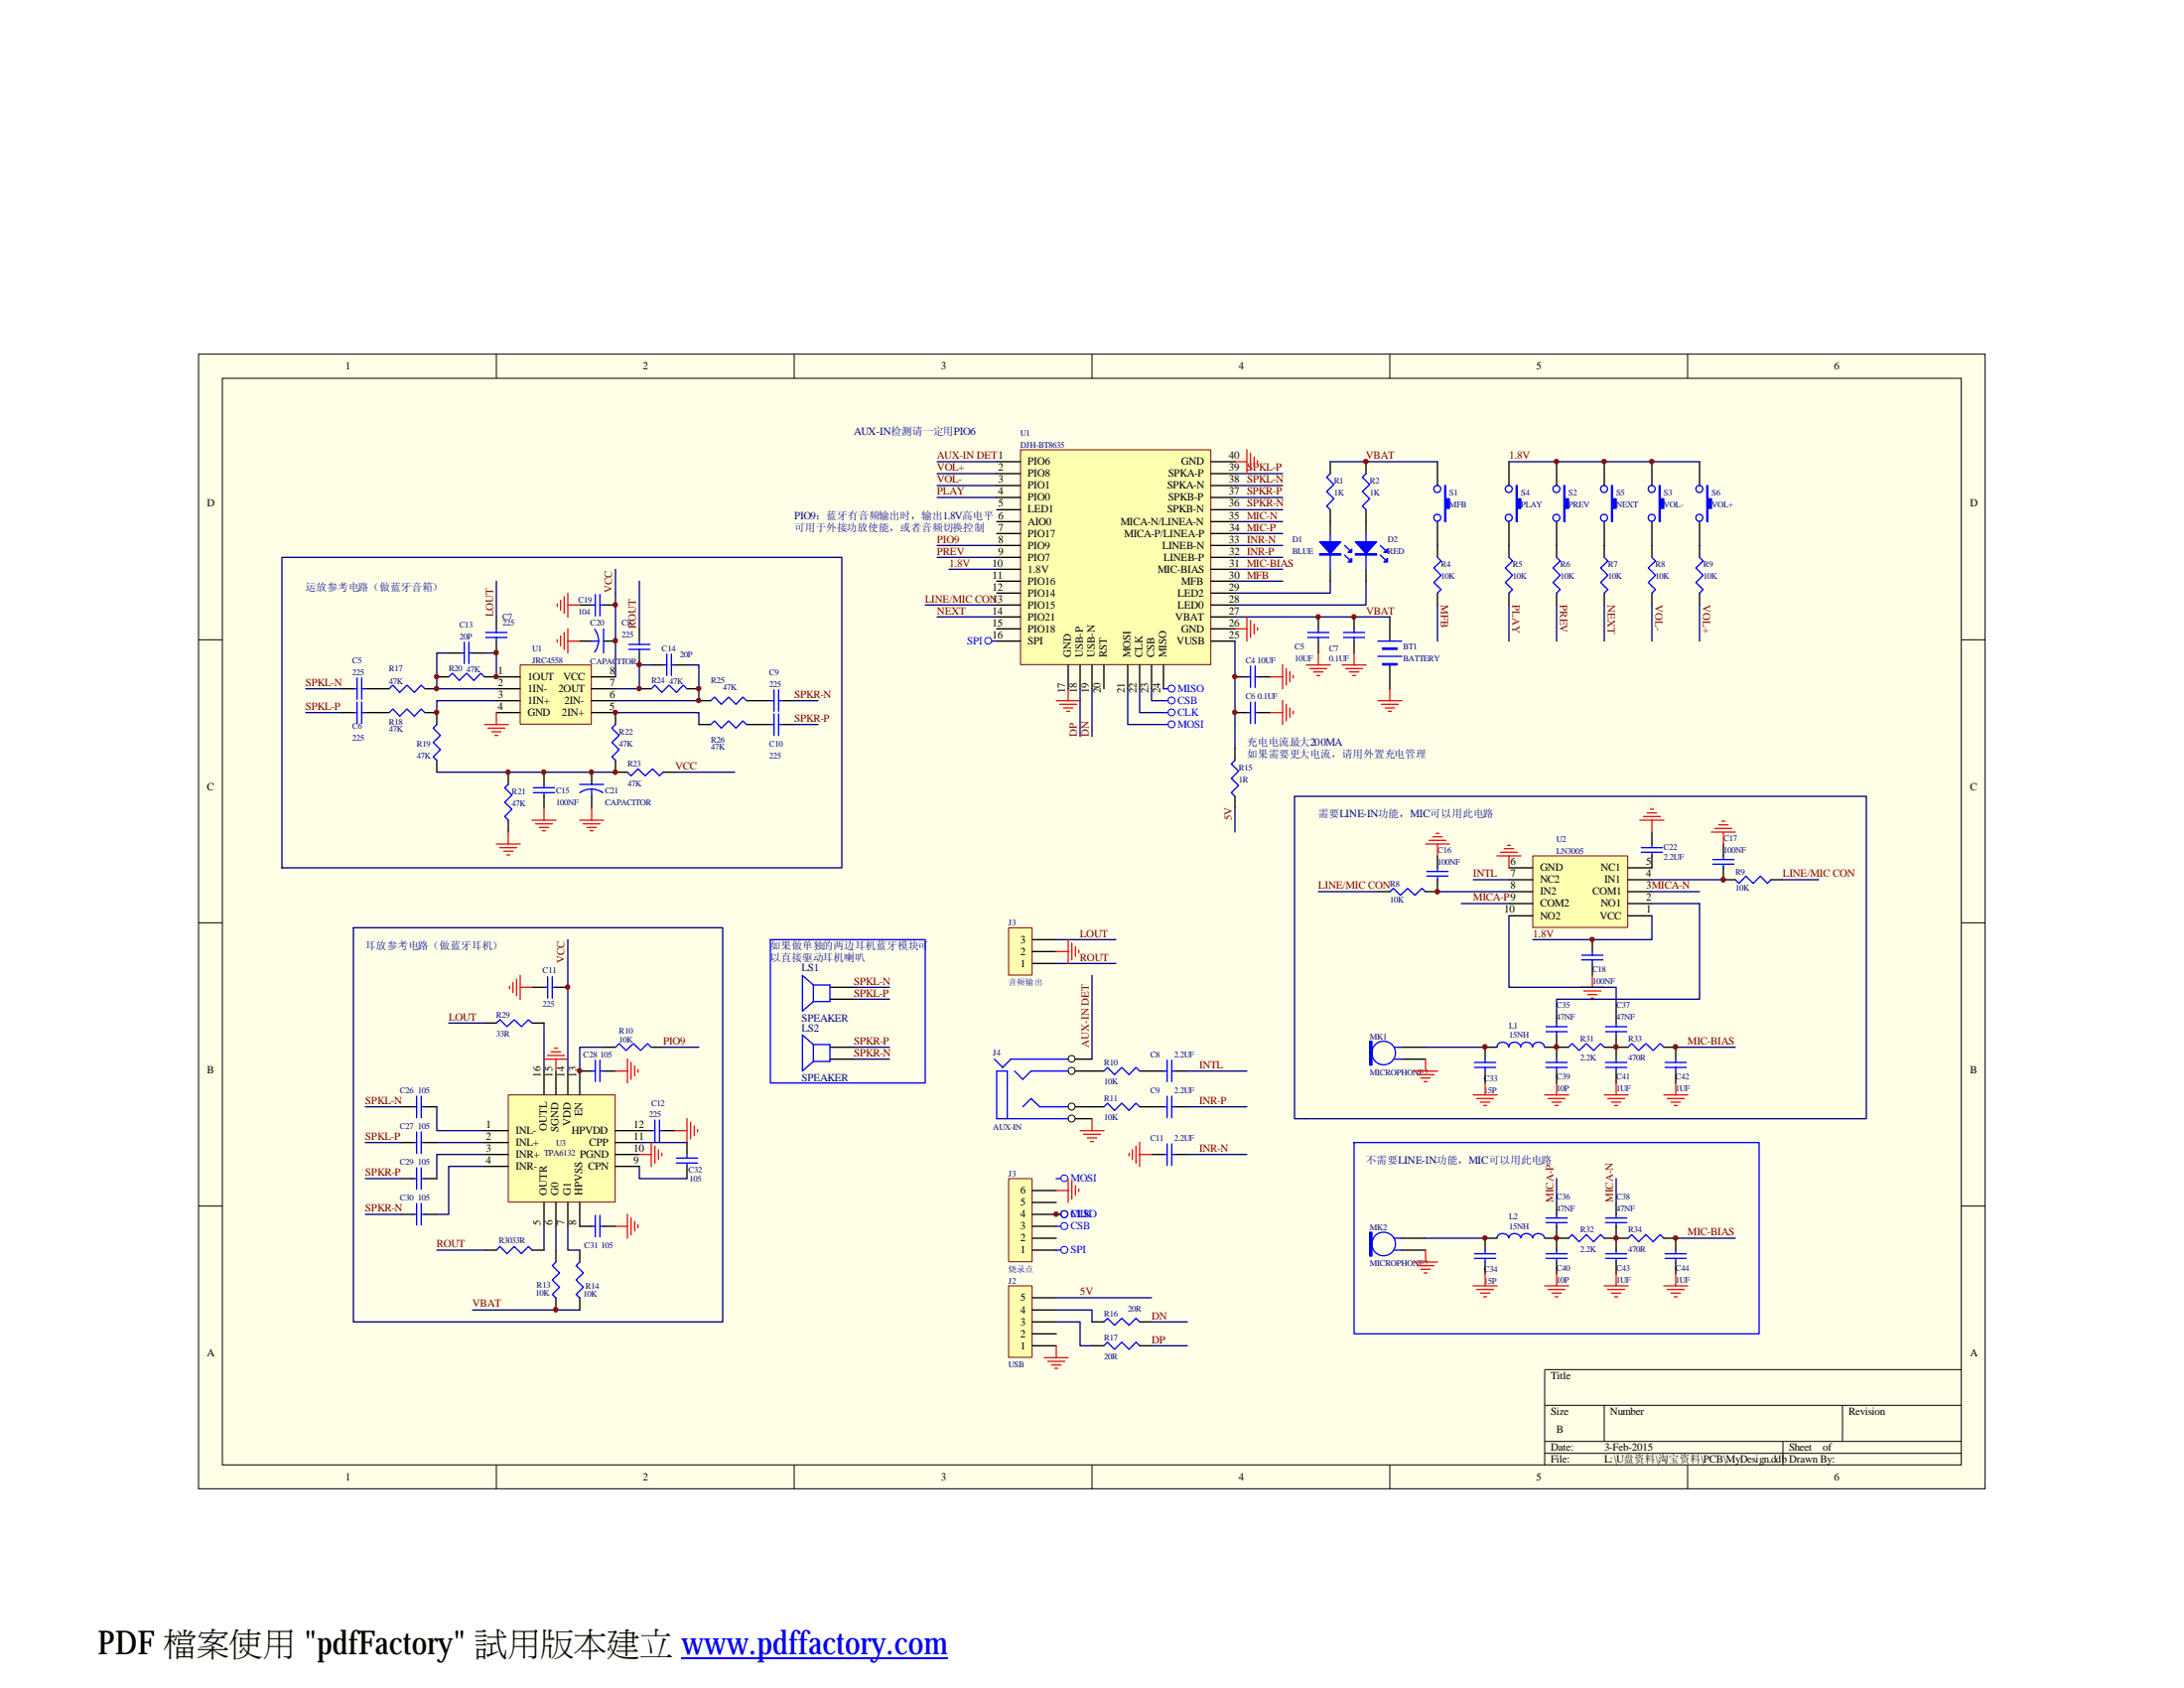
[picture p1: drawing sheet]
<svg xmlns="http://www.w3.org/2000/svg" width="279mm" height="216mm" viewBox="0 0 279 216" stroke-linecap="round" stroke-linejoin="round" font-family="sans-serif">
<path d="M25.4 45.3h228.6v145.1h-228.6z" fill="#ffffe8"/>
<g fill="none" stroke="#000" stroke-width=".13">
<path d="M25.4 45.3h228.6v145.1h-228.6zM28.4 48.4h222.5v139h-222.5zM63.5 45.3v3.1M101.6 45.3v3.1M139.7 45.3v3.1M177.8 45.3v3.1M215.9 45.3v3.1M25.4 81.8h3M251 81.8h3M25.4 118h3M251 118h3M25.4 154.3h3"/>
<path d="M251 154.3h3M197.6 179.7h53.4M205.2 179.7v4.7M235.7 179.7v4.7M251 175.2h-53.4v12.2M63.5 187.4v3.1M101.6 187.4v3.1M139.7 187.4v3.1M177.8 187.4v3.1M197.6 184.4h53.4M197.6 185.9h53.4M215.9 187.4v3.1"/>
<path d="M228.1 184.4v3"/>
</g>
<g fill="none" stroke="#000080" stroke-width=".17">
<path d="M170.2 59.1h4.6M119.9 60.6h7.6M119.9 62.1h7.6M122.9 78.9h4.6M158 66.7h6.1M158 68.2h6.1M158 60.6h6.1M158 62.1h6.1M158 72.8h6.1M158 74.3h6.1M158 78.9h19.8M170.2 74.3v1.6h-12.2"/>
<path d="M174.8 74.3v3.1h-16.8M211.3 77.4v4.6M217.4 77.4v4.6M144.3 88.1v4.6h4.5M145.8 88.1v3h3M147.3 88.1v1.5h1.5M158 82v13.7"/>
</g>
<g fill="none" stroke="#f00" stroke-width=".17">
<path d="M158 59.1h1.5M159.5 57.5v3.1M160 58v2.1M160.4 58.5v1.2M160.9 58.9v.3M159.5 78.9v3.1M160 79.4v2.1M160.4 79.8v1.3M135.1 89.6h3.1M135.6 90.1h2.1M136.1 90.6h1.1M136.5 91h.3"/>
<path d="M136.7 88.1v1.5M158 80.4h1.5M160.9 80.3v.3M162.6 86.6h1.5M162.6 91.1h1.5M164.1 85v3.1M164.1 89.6v3.1M164.5 85.5v2.1M164.5 90.1v2.1M165 85.9v1.3M165 90.6v1.1M165.4 86.4v.3"/>
<path d="M165.4 91v.3M167.1 85h3.1M167.6 85.5h2.1M168.1 85.9h1.1M168.5 86.4h.3M168.7 83.5v1.5M171.7 85h3.1M172.2 85.5h2.1M172.6 85.9h1.2M173.1 86.4h.3M173.2 83.5v1.5"/>
</g>
<g fill="none" stroke="#000" stroke-width=".17">
<path d="M170.2 59.1v1.5M174.8 59.1v1.5M211.3 59.1v3M217.4 59.1v3M168.7 78.9v1.5M170.2 65.2v3M170.2 72.8v1.5M173.2 78.9v1.5M174.8 65.2v3M174.8 72.8v1.5M211.3 66.7v4.6M211.3 75.9v1.5"/>
<path d="M217.4 66.7v4.6M217.4 75.9v1.5M158 86.6h1.5M158 91.1h1.5M161 86.6h1.6M161 91.1h1.6M168.7 82v1.5M173.2 82v1.5"/>
</g>
<g fill="none" stroke="#00f" stroke-width=".17">
<path d="M170.2 60.6l-.5 .4 .9 1-.9 .9 .9 .9-.9 .9 .5 .5M170.2 68.2v4.6M172 71l.6 .6M172 69.8l.6 .6M174.8 60.6l-.5 .4 .9 1-.9 .9 .9 .9-.9 .9 .5 .5M174.8 68.2v4.6M176.6 71l.6 .6M176.6 69.8l.6 .6M211.3 71.3l.5 .5-.9 .8 .9 1-.9 .9 .9 .9-.5 .5M217.4 71.3l.5 .5-.9 .8 .9 1-.9 .9 .9 .9-.5 .5M126.9 82h.6M148.8 88.1h.6"/>
<path d="M148.8 89.6h.6M148.8 91.1h.6M148.8 92.7h.6M159.5 91.1h.5M159.5 86.6h.5M160 85.2v2.7M160 89.8v2.7M160.6 91.1h.4M160.6 86.6h.4M160.6 85.2v2.7M160.6 89.8v2.7M167.3 81.5h2.7"/>
<path d="M167.3 80.9h2.7M168.7 80.4v.5M168.7 81.5v.5M171.9 81.5h2.7M171.9 80.9h2.7M173.2 80.4v.5M173.2 81.5v.5"/>
<circle cx="211.3" cy="62.5" r=".45"/>
<circle cx="211.3" cy="66.2" r=".45"/>
<circle cx="217.4" cy="62.5" r=".45"/>
<circle cx="217.4" cy="66.2" r=".45"/>
</g>
<g fill="#00f" stroke="#00f" stroke-width=".17">
<path d="M168.8 69.3h2.7l-1.3 1.5z" fill-rule="evenodd"/>
<path d="M168.8 70.8h2.7v.2h-2.7z" fill-rule="evenodd"/>
<path d="M172.9 71.4v.5h-.4z" fill-rule="evenodd"/>
<path d="M172.5 70.7l.4-.5v.5z" fill-rule="evenodd"/>
<path d="M173.4 69.3h2.7l-1.3 1.5z" fill-rule="evenodd"/>
<path d="M173.4 70.8h2.7v.2h-2.7z" fill-rule="evenodd"/>
<path d="M177.5 71.4v.5h-.5z" fill-rule="evenodd"/>
<path d="M177 70.7l.5-.5v.5z" fill-rule="evenodd"/>
<path d="M218.4 62.1h.1v1.7h.4v1.2h-.4v1.7h-.1z" fill-rule="evenodd"/>
<path d="M212.3 62.1h.1v1.7h.5v1.2h-.5v1.7h-.1z" fill-rule="evenodd"/>
</g>
<g fill="none" stroke="#00f" stroke-width=".13">
<circle cx="126.4" cy="82" r=".44"/>
<circle cx="149.9" cy="88.1" r=".45"/>
<circle cx="149.9" cy="92.6" r=".45"/>
<circle cx="149.9" cy="89.6" r=".45"/>
<circle cx="149.9" cy="91.1" r=".45"/>
</g>
<path d="M129.1 164.5h2.9v9.1h-2.9z" fill="#ffffb0"/>
<path d="M129 164.5h3v9.1h-3z" fill="none" stroke="#800000" stroke-width=".13"/>
<g fill="none" stroke="#000" stroke-width=".17">
<path d="M183.9 59.1v3M193 59.1v3M199.1 59.1v3M205.2 59.1v3M177.8 78.9v3.1M183.9 66.7v4.6M183.9 75.9v1.5M193 66.7v4.6M193 75.9v1.5M199.1 66.7v4.6M199.1 75.9v1.5M205.2 66.7v4.6"/>
<path d="M205.2 75.9v1.5M158 95.7v1.5M177.8 85v3.1M158 101.9v1.5M132.1 172.1h3M132.1 170.6h3M132.1 169.1h3M132.1 167.6h3M132.1 166h3M139.7 172.1h1.5M139.7 169.1h1.5M145.8 172.1h1.5"/>
<path d="M145.8 169.1h1.5"/>
</g>
<path d="M176.3 89.6h3M176.7 90.1h2.2M177.2 90.6h1.2M177.6 91h.4M177.8 88.1v1.5M133.6 173.7h3.1M134.1 174.1h2.1M134.5 174.6h1.2M135 175h.3M135.1 172.1v1.6" fill="none" stroke="#f00" stroke-width=".17"/>
<g fill="none" stroke="#000080" stroke-width=".17">
<path d="M174.8 59.1h9.1M193 59.1h24.4M119.9 63.6h7.6M119.9 78.9h3M121.4 72.8h6.1M183.9 77.4v4.6M193 77.4v4.6M199.1 77.4v4.6M205.2 77.4v4.6M138.2 88.1v6.1M139.7 88.1v6.1M158 103.4v3"/>
<path d="M135.1 167.6h4.6v1.5M135.1 169.1h3.1v3h1.5M135.1 166h12.2M147.3 169.1h4.6M147.3 172.1h4.6"/>
</g>
<g fill="none" stroke="#00f" stroke-width=".17">
<path d="M183.9 71.3l.5 .5-1 .8 1 1-1 .9 1 .9-.5 .5M193 71.3l.5 .5-.9 .8 .9 1-.9 .9 .9 .9-.5 .5M199.1 71.3l.5 .5-.9 .8 .9 1-.9 .9 .9 .9-.5 .5M205.2 71.3l.5 .5-.9 .8 .9 1-.9 .9 .9 .9-.5 .5M158 97.2l-.5 .5 1 .9-1 1 1 .9-1 .9 .5 .5M176.3 83.9h3M176.3 82h3M135.1 150.7h.6M135.1 155.3h.6M135.1 156.8h.6M141.2 169.1l.5-.5 .9 .9 .9-.9 .9 .9 .9-.9 .5 .5M141.2 172.1l.5-.4 .9 .9 .9-.9 .9 .9 .9-.9 .5 .4"/>
<circle cx="183.9" cy="62.5" r=".45"/>
<circle cx="183.9" cy="66.2" r=".45"/>
<circle cx="193" cy="62.5" r=".45"/>
<circle cx="193" cy="66.2" r=".45"/>
<circle cx="199.1" cy="62.5" r=".45"/>
<circle cx="199.1" cy="66.2" r=".45"/>
<circle cx="205.2" cy="66.2" r=".45"/>
<circle cx="205.2" cy="62.5" r=".45"/>
</g>
<g fill="#00f" stroke="#00f" stroke-width=".17">
<path d="M206.2 62.1h.1v1.7h.5v1.2h-.5v1.7h-.1z" fill-rule="evenodd"/>
<path d="M200.1 62.1h.1v1.7h.5v1.2h-.5v1.7h-.1z" fill-rule="evenodd"/>
<path d="M194 62.1h.1v1.7h.5v1.2h-.5v1.7h-.1z" fill-rule="evenodd"/>
<path d="M184.8 62.1h.2v1.7h.4v1.2h-.4v1.7h-.2z" fill-rule="evenodd"/>
<path d="M176.9 82.9h1.8v.2h-1.8z" fill-rule="evenodd"/>
<path d="M176.9 84.9h1.8v.1h-1.8z" fill-rule="evenodd"/>
</g>
<g fill="none" stroke="#00f" stroke-width=".13">
<circle cx="136.2" cy="156.8" r=".45"/>
<circle cx="136.2" cy="155.3" r=".45"/>
<circle cx="136.2" cy="150.7" r=".44"/>
</g>
<path d="M129.1 150.8h2.9v10.6h-2.9z" fill="#ffffb0"/>
<path d="M129 150.7h3v10.7h-3z" fill="none" stroke="#800000" stroke-width=".13"/>
<path d="M132.1 159.9h3M132.1 158.4h3M132.1 156.8h3M132.1 155.3h3M132.1 153.8h3M132.1 152.3h3" fill="none" stroke="#000" stroke-width=".17"/>
<path d="M135.1 152.3h1.6M136.7 150.7v3.1M137.1 151.2v2.1M137.6 151.6v1.3M138 152.1v.3" fill="none" stroke="#f00" stroke-width=".17"/>
<circle cx="136.2" cy="159.9" r=".45" fill="none" stroke="#00f" stroke-width=".13"/>
<path d="M135.1 159.9h.6" fill="none" stroke="#00f" stroke-width=".17"/>
<path d="M119.9 69.8h7.6" fill="none" stroke="#000080" stroke-width=".17"/>
<path d="M130.6 57.6h24.3v27.4h-24.3z" fill="#ffffb0"/>
<path d="M130.6 57.5h24.3v27.5h-24.3z" fill="none" stroke="#800000" stroke-width=".13"/>
<g fill="none" stroke="#000" stroke-width=".17">
<path d="M127.5 59.1h3.1M154.9 59.1h3.1M127.5 60.6h3.1M127.5 62.1h3.1M127.5 63.6h3.1M127.5 65.2h3.1M127.5 66.7h3.1M127.5 68.2h3.1M127.5 69.8h3.1M127.5 71.3h3.1M127.5 72.8h3.1M127.5 74.3h3.1"/>
<path d="M127.5 75.9h3.1M127.5 77.4h3.1M127.5 78.9h3.1M154.9 60.6h3.1M154.9 62.1h3.1M154.9 63.6h3.1M154.9 65.2h3.1M154.9 66.7h3.1M154.9 68.2h3.1M154.9 69.8h3.1M154.9 71.3h3.1M154.9 72.8h3.1"/>
<path d="M154.9 74.3h3.1M154.9 75.9h3.1M154.9 77.4h3.1M154.9 78.9h3.1M127.5 80.4h3.1M127.5 82h3.1M136.7 85v3.1M138.2 85v3.1M139.7 85v3.1M141.2 85v3.1M144.3 85v3.1M145.8 85v3.1"/>
<path d="M147.3 85v3.1M148.8 85v3.1M154.9 80.4h3.1M154.9 82h3.1M137.6 137h3.6M137.6 135.5h2.1M145.8 137h3M150.4 137h1.5M137.6 141.6h3.6M137.6 143.1h2.1M145.8 141.6h3M147.3 147.7h1.5"/>
<path d="M150.4 141.6h1.5M150.4 147.7h1.5"/>
</g>
<path d="M119.9 59.1h7.6M118.4 77.4h9.1M119.9 71.3h7.6M158 69.8h6.1M158 71.3h6.1M158 63.6h6.1M158 65.2h6.1M139.7 124.8v10.7M151.9 137h7.6M151.9 141.6h7.6M151.9 147.7h7.6" fill="none" stroke="#000080" stroke-width=".17"/>
<g fill="none" stroke="#000" stroke-width=".13">
<circle cx="137.1" cy="137" r=".45"/>
<circle cx="137.1" cy="135.4" r=".44"/>
<circle cx="137.1" cy="143.1" r=".45"/>
<circle cx="137.1" cy="141.5" r=".45"/>
</g>
<g fill="none" stroke="#00f" stroke-width=".17">
<path d="M127.2 135.5l1.1 1 1-1h7.4M129.8 137l1.1 1 1-1h4.8M141.2 137l.5-.5 .9 1 .9-1 .9 1 .9-1 .5 .5M148.8 137h.5M149.3 135.6v2.7M149.9 137h.5M149.9 135.6v2.7M128.9 143.1v-6.1h-1.4v6.1h9.2M130.9 141.6l1-1.1 1.1 1.1h3.7M141.2 141.6l.5-.5 .9 .9 .9-.9 .9 .9 .9-.9 .5 .5M148.8 141.6h.5M148.8 147.7h.5"/>
<path d="M149.3 140.2v2.8M149.3 146.3v2.8M149.9 141.6h.5M149.9 140.2v2.8M149.9 146.3v2.8M149.9 147.7h.5"/>
</g>
<path d="M138.2 144.6h3M138.6 145.1h2.2M139.1 145.5h1.2M139.5 146h.4M139.7 143.1v1.5M144.4 147.5v.3M144.9 147.1v1.2M145.3 146.6v2.2M145.8 146.1v3.1M145.8 147.7h1.5" fill="none" stroke="#f00" stroke-width=".17"/>
<path d="M129.1 118.7h2.9v6h-2.9z" fill="#ffffb0"/>
<path d="M129 118.7h3v6h-3z" fill="none" stroke="#800000" stroke-width=".13"/>
<path d="M132.1 123.2h3M132.1 121.7h3M132.1 120.2h3M179.3 135.5h3.1M179.3 133.9h3.1" fill="none" stroke="#000" stroke-width=".17"/>
<path d="M135.1 120.2h7.6M135.1 123.2h7.6" fill="none" stroke="#000080" stroke-width=".17"/>
<path d="M135.1 121.7h1.6M136.7 120.2v3M137.1 120.6v2.2M137.6 121.1v1.2M138 121.5v.3M180.8 137h3.1M181.3 137.5h2.1M181.8 137.9h1.2M182.2 138.3h.3M182.4 135.5v1.5" fill="none" stroke="#f00" stroke-width=".17"/>
<g fill="none" stroke="#00f" stroke-width=".17">
<path d="M178.4 133.9h.9M178.4 135.5h.9"/>
<circle cx="177" cy="134.7" r="1.51"/>
</g>
<path d="M175.2 133.2h.3v3h-.3z" fill-rule="evenodd" fill="#00f" stroke="#00f" stroke-width=".17"/>
<path d="M196.1 109.5h12.1v9.1h-12.1z" fill="#ffffb0"/>
<path d="M196.1 109.5h12.1v9.1h-12.1z" fill="none" stroke="#800000" stroke-width=".13"/>
<g fill="none" stroke="#000" stroke-width=".17">
<path d="M176.3 114h1.5M183.9 112.5v1.5h-1.5M183.9 109.5v1.5M193 117.1h3.1M193 115.6h3.1M193 114h3.1M193 112.5h3.1M193 111h3.1M208.3 117.1h3M208.3 115.6h3M208.3 114h3M208.3 112.5h3"/>
<path d="M211.3 109.5v1.5h-3M211.3 106.4v1.5M220.5 111v1.5h1.5M220.5 107.9v1.6M226.6 112.5h1.5M190 137v1.5M191.5 133.9h-1.5v1.6M197.6 133.9h3.1M199.1 129.3v1.6M199.1 132.4v3.1M199.1 137v1.5M203.7 120.2v1.5"/>
<path d="M203.7 123.2v1.6M205.2 133.9h3.1M206.8 129.3v1.6M206.8 132.4v3.1M206.8 137v1.5M212.9 133.9h1.5v1.6M214.4 137v1.5M179.3 159.9h3.1M179.3 158.4h3.1M191.5 158.4h-1.5v1.5M197.6 158.4h3.1M199.1 153.8v1.5"/>
<path d="M199.1 156.8v3.1M205.2 158.4h3.1M206.8 153.8v1.5M206.8 156.8v3.1M212.9 158.4h1.5v1.5M190 161.4v1.5M199.1 161.4v1.5M206.8 161.4v1.5M214.4 161.4v1.5"/>
</g>
<g fill="none" stroke="#000080" stroke-width=".17">
<path d="M165.6 101.9h73.2v41.2h-73.2zM168.7 114h7.6M183.9 114h9.1M186.9 115.6h6.1M188.5 112.5h4.5M193 117.1v9.2h13.8v3M211.3 117.1v3.1h-15.2M211.3 115.6h6.1v12.2h-18.3v1.5M211.3 114h6.1M211.3 112.5h9.2M228.1 112.5h4.6M182.4 133.9h7.6"/>
<path d="M214.4 133.9h7.6M182.4 158.4h7.6M199.1 150.7v3.1M206.8 150.7v3.1M214.4 158.4h7.6"/>
</g>
<g fill="none" stroke="#00f" stroke-width=".17">
<path d="M177.8 114l.5-.4 .9 .9 .9-.9 .9 .9 .9-.9 .5 .4M182.5 111.5h2.8M182.5 112.1h2.8M183.9 111v.5M183.9 112.1v.4M210 109h2.7M210 108.4h2.7M211.3 107.9v.5M211.3 109v.5M219.1 109.9h2.7M219.1 110.5h2.7M220.5 109.5v.4"/>
<path d="M220.5 110.5v.5M222 112.5l.5 .5 .9-.9 .9 .9 .9-.9 .9 .9 .5-.5M188.6 136.5h2.7M188.6 135.9h2.7M190 135.5v.4M190 136.5v.5M191.5 133.9a.76 .76 0 0 1 .8-.6 .76 .76 0 0 1 .7 .6M193 133.9a.76 .76 0 0 1 .8-.6 .76 .76 0 0 1 .7 .6M194.6 133.9a.76 .76 0 0 1 .7-.6 .76 .76 0 0 1 .7 .6M196.1 133.9a.76 .76 0 0 1 .7-.6 .76 .76 0 0 1 .8 .6M197.8 131.3h2.7M197.8 132h2.7"/>
<path d="M197.8 136.5h2.7M197.8 135.9h2.7M199.1 130.9v.4M199.1 132v.4M199.1 135.5v.4M199.1 136.5v.5M200.7 133.9l.4-.4 .9 .9 .9-.9 1 .9 .9-.9 .4 .4M202.4 122.8h2.7M202.4 122.2h2.7M203.7 121.7v.5M203.7 122.8v.4M205.4 131.3h2.7"/>
<path d="M205.4 132h2.7M205.4 136.5h2.7M205.4 135.9h2.7M206.8 130.9v.4M206.8 132v.4M206.8 135.5v.4M206.8 136.5v.5M208.3 133.9l.4-.4 .9 .9 1-.9 .9 .9 .9-.9 .5 .4M213 136.5h2.7M213 135.9h2.7M214.4 135.5v.4M214.4 136.5v.5"/>
<path d="M173.2 146.1h51.8v24.5h-51.8zM178.4 158.4h.9M178.4 159.9h.9M190 159.9v.5M191.5 158.3a.77 .77 0 0 1 .8-.5 .77 .77 0 0 1 .7 .5M193 158.3a.77 .77 0 0 1 .8-.5 .77 .77 0 0 1 .7 .5M194.6 158.3a.77 .77 0 0 1 .7-.5 .77 .77 0 0 1 .7 .5M196.1 158.3a.77 .77 0 0 1 .7-.5 .77 .77 0 0 1 .8 .5M197.8 155.8h2.7M197.8 156.4h2.7M199.1 155.3v.5M199.1 156.4v.4"/>
<path d="M199.1 159.9v.5M200.7 158.4l.4-.5 .9 .9 .9-.9 1 .9 .9-.9 .4 .5M205.4 155.8h2.7M205.4 156.4h2.7M206.8 155.3v.5M206.8 156.4v.4M206.8 159.9v.5M208.3 158.4l.4-.5 .9 .9 1-.9 .9 .9 .9-.9 .5 .5M214.4 159.9v.5M188.6 161h2.7M188.6 160.4h2.7M190 161v.4"/>
<path d="M197.8 161h2.7M197.8 160.4h2.7M199.1 161v.4M205.4 161h2.7M205.4 160.4h2.7M206.8 161v.4M213 161h2.7M213 160.4h2.7M214.4 161v.4"/>
<circle cx="177" cy="159.1" r="1.51"/>
</g>
<g fill="none" stroke="#f00" stroke-width=".17">
<path d="M182.4 107.9h3M182.8 107.5h2.2M183.3 107h1.2M183.7 106.6h.4M183.9 107.9v1.6M191.5 109.5h3.1M192 109h2.1M192.4 108.5h1.2M192.9 108.1h.3M193 109.5v1.5M209.8 104.9h3.1M210.3 104.4h2.1"/>
<path d="M210.7 104h1.2M211.2 103.5h.3M211.3 104.9v1.5M218.9 106.4h3.1M219.4 106h2.1M219.9 105.5h1.2M220.3 105h.3M220.5 106.4v1.5M190 138.5v1.5M199.1 138.5v1.5M202.2 126.3h3M202.6 126.7h2.2"/>
<path d="M203.1 127.2h1.2M203.5 127.7h.4M203.7 124.8v1.5M206.8 138.5v1.5M214.4 138.5v1.5M182.4 159.9v1.5M188.5 140h3M188.9 140.5h2.2M189.4 141h1.2M189.8 141.4h.4M197.6 140h3.1M198.1 140.5h2.1"/>
<path d="M198.5 141h1.2M199 141.4h.3M205.2 140h3.1M205.7 140.5h2.1M206.2 141h1.1M206.6 141.4h.3M212.9 140h3M213.3 140.5h2.1M213.8 141h1.2M214.2 141.4h.3M180.8 161.4h3.1M181.3 161.9h2.1"/>
<path d="M181.8 162.3h1.2M182.2 162.8h.3M188.5 164.5h3M188.9 164.9h2.2M189.4 165.4h1.2M189.8 165.9h.4M190 162.9v1.6M197.6 164.5h3.1M198.1 164.9h2.1M198.5 165.4h1.2M199 165.9h.3M199.1 162.9v1.6"/>
<path d="M205.2 164.5h3.1M205.7 164.9h2.1M206.2 165.4h1.1M206.6 165.9h.3M206.8 162.9v1.6M212.9 164.5h3M213.3 164.9h2.1M213.8 165.4h1.2M214.2 165.9h.3M214.4 162.9v1.6"/>
</g>
<path d="M175.2 157.6h.3v3.1h-.3z" fill-rule="evenodd" fill="#00f" stroke="#00f" stroke-width=".17"/>
<g fill="#800000" stroke="#800000" stroke-width=".13">
<circle cx="199.1" cy="133.9" r=".29"/>
<circle cx="206.7" cy="133.9" r=".29"/>
<circle cx="214.3" cy="133.9" r=".29"/>
<circle cx="190" cy="133.9" r=".29"/>
<circle cx="203.7" cy="120.2" r=".29"/>
<circle cx="220.4" cy="112.5" r=".29"/>
<circle cx="183.9" cy="114" r=".29"/>
<circle cx="199.1" cy="158.3" r=".29"/>
<circle cx="206.7" cy="158.3" r=".29"/>
<circle cx="214.3" cy="158.3" r=".29"/>
<circle cx="190" cy="158.3" r=".29"/>
<circle cx="173.2" cy="78.9" r=".29"/>
<circle cx="168.6" cy="78.9" r=".29"/>
<circle cx="174.7" cy="59" r=".29"/>
<circle cx="211.3" cy="59" r=".29"/>
<circle cx="158" cy="86.5" r=".29"/>
<circle cx="158" cy="91.1" r=".29"/>
<circle cx="205.2" cy="59" r=".29"/>
<circle cx="199.1" cy="59" r=".29"/>
</g>
<path d="M66.6 85.1h9v7.5h-9z" fill="#ffffb0"/>
<path d="M66.5 85h9.1v7.6h-9.1z" fill="none" stroke="#800000" stroke-width=".13"/>
<g fill="none" stroke="#000" stroke-width=".17">
<path d="M63.5 78.9v1.5M74.2 77.4h1.5M77.2 77.4h1.5M43.7 88.1h1.5M43.7 91.1h1.5M46.7 88.1h3.1M46.7 91.1h3.1M54.4 88.1h1.5M54.4 91.1h1.5v1.6M55.9 86.6h1.5M55.9 97.2v1.6M57.4 83.5h1.5"/>
<path d="M60.5 83.5h1.5M62 86.6h4.5M63.5 88.1h3M63.5 89.6h3M63.5 91.1h3M63.5 82v1.5M65 98.8v1.5M69.6 98.8v1.5M74.2 82h1.5M75.7 86.6h3M75.7 88.1h3M75.7 89.6h3"/>
<path d="M75.7 91.1h3v1.6M75.7 98.8v1.5M77.2 82h1.5M78.7 97.2v1.6h1.6M81.8 88.1h1.5M81.8 80.4v1.6M81.8 83.5v1.5M83.3 85h1.5M84.8 98.8h1.6M86.4 85h1.5M87.9 88.1h1.5M89.4 89.6h1.5"/>
<path d="M89.4 92.7h1.5M95.5 89.6h3.1M95.5 92.7h3.1M100.1 89.6h1.5M100.1 92.7h1.5M65 104.9v1.5M69.6 101.9v1.5M75.7 101.9v1.5"/>
</g>
<g fill="none" stroke="#00f" stroke-width=".17">
<path d="M75.7 77.4h.5M76.2 76v2.8M76.8 77.4h.4M76.8 76v2.8M45.2 88.1h.5M45.2 91.1h.5M45.7 86.7v2.8M45.7 89.8v2.7M46.3 88.1h.4M46.3 86.7v2.8M46.3 89.8v2.7M46.3 91.1h.4"/>
<path d="M49.8 88.1l.4-.5 .9 1 1-1 .9 1 .9-1 .5 .5M49.8 91.1l.4-.4 .9 .9 1-.9 .9 .9 .9-.9 .5 .4M55.9 92.7l-.5 .4 .9 1-.9 .9 .9 .9-.9 .9 .5 .4M57.4 86.6l.5-.5 .9 .9 .9-.9 .9 .9 .9-.9 .5 .5M58.9 83.5h.5M59.4 82.1v2.8M60 83.5h.5M60 82.1v2.8M62.1 80.9h2.8M62.1 81.5h2.8M63.5 80.4v.5M63.5 81.5v.5"/>
<path d="M75.7 82h.9M76.1 80.5a2.35 2.35 0 0 1 0 2.9M77.2 80.4v3.1M78.7 92.7l-.4 .4 .9 1-.9 .9 .9 .9-.9 .9 .4 .4M80.3 98.8l.4 .4 .9-.9 .9 .9 1-.9 .9 .9 .4-.4M80.4 82.4h2.7M80.4 83.1h2.7M81.8 82v.4M81.8 83.1v.4M83.3 88.1l.5-.5 .9 1 .9-1 .9 1 .9-1 .5 .5M84.8 85h.5M85.3 83.7v2.7"/>
<path d="M85.9 85h.5M85.9 83.7v2.7M90.9 89.6l.5-.4 .9 .9 .9-.9 .9 .9 .9-.9 .5 .4M90.9 92.7l.5-.5 .9 .9 .9-.9 .9 .9 .9-.9 .5 .5M98.6 89.6h.4M98.6 92.7h.4M99 88.2v2.8M99 91.3v2.8M99.6 89.6h.5M99.6 88.2v2.8M99.6 91.3v2.8M99.6 92.7h.5"/>
<path d="M65 100.3l-.4 .5 .9 .9-.9 .9 .9 .9-.9 .9 .4 .5M68.2 101.4h2.8M68.2 100.8h2.8M69.6 100.3v.5M69.6 101.4v.5M74.2 101.4a2.59 2.59 0 0 1 2.9 0M74.2 100.3h3M75.7 100.9v1"/>
</g>
<g fill="none" stroke="#000080" stroke-width=".17">
<path d="M36.1 71.3h71.6v39.7h-71.6zM63.5 74.3v4.6M78.7 72.8v13.8M81.8 74.3v6.1M39.1 88.1h4.6M39.1 91.1h4.6M55.9 98.8h22.8M57.4 83.5h-1.5v4.6h7.6M62 83.5h1.5v3.1M63.5 89.6h-7.6v1.5M78.7 91.1h10.7v1.6M83.3 85h-1.5v3.1h-3.1"/>
<path d="M86.4 98.8h7.6M87.9 85h1.5v4.6h-10.7M101.6 89.6h3M101.6 92.7h3"/>
</g>
<g fill="none" stroke="#f00" stroke-width=".17">
<path d="M71.3 77.3v.3M71.7 76.8v1.2M72.2 76.3v2.1M72.6 75.9v3M72.6 77.4h1.6M62 92.7h3M62.4 93.1h2.2M62.9 93.6h1.2M63.3 94.1h.4M63.5 91.1v1.6M71.3 81.8v.3M71.7 81.4v1.2"/>
<path d="M72.2 80.9v2.2M72.6 80.4v3.1M72.6 82h1.6M63.5 107.9h3M64 108.4h2.1M64.4 108.9h1.2M64.9 109.3h.3M65 106.4v1.5M68.1 104.9h3M68.5 105.4h2.2M69 105.8h1.2M69.4 106.3h.4"/>
<path d="M69.6 103.4v1.5M74.2 104.9h3M74.6 105.4h2.2M75.1 105.8h1.2M75.5 106.3h.4M75.7 103.4v1.5"/>
</g>
<g fill="#800000" stroke="#800000" stroke-width=".13">
<circle cx="63.5" cy="86.5" r=".29"/>
<circle cx="78.7" cy="91.1" r=".29"/>
<circle cx="55.8" cy="86.5" r=".29"/>
<circle cx="55.8" cy="88.1" r=".29"/>
<circle cx="55.8" cy="91.1" r=".29"/>
<circle cx="81.8" cy="88.1" r=".29"/>
<circle cx="89.4" cy="88.1" r=".29"/>
<circle cx="89.4" cy="89.6" r=".29"/>
<circle cx="81.8" cy="85" r=".29"/>
<circle cx="63.5" cy="83.5" r=".29"/>
<circle cx="78.7" cy="77.4" r=".29"/>
<circle cx="78.7" cy="82" r=".29"/>
<circle cx="78.7" cy="98.8" r=".29"/>
<circle cx="65" cy="98.8" r=".29"/>
<circle cx="69.6" cy="98.8" r=".29"/>
<circle cx="75.7" cy="98.8" r=".29"/>
</g>
<path d="M65.1 140.1h13.6v13.7h-13.6z" fill="#ffffb0"/>
<path d="M65 140h13.7v13.8h-13.7z" fill="none" stroke="#800000" stroke-width=".13"/>
<g fill="none" stroke="#000" stroke-width=".17">
<path d="M62 130.9h1.5M68.1 130.9h1.5M68.1 126.3h1.5M69.6 137v3M71.1 137v3M71.1 126.3h1.5M72.6 137v3M75.7 137h-1.5v3M77.2 137h1.5M77.2 133.9h1.5M83.3 133.9h1.5M106.2 133.9h3"/>
<path d="M106.2 126.3h3M106.2 135.5h3M106.2 127.8h3M51.3 146.1h1.5M51.3 141.6h1.5M51.3 150.7h1.5M51.3 155.3h1.5M54.4 146.1h1.5M54.4 141.6h1.5M54.4 150.7h1.5M54.4 155.3h1.5M62 144.6h3"/>
<path d="M62 146.1h3M62 147.7h3M62 149.2h3M62 159.9h1.5M68.1 159.9h1.5M69.6 153.8v3M71.1 153.8v3M71.1 159.9v1.5M72.6 153.8v3M74.2 153.8v3h1.5M74.2 159.9v1.5M77.2 156.8h1.5"/>
<path d="M78.7 144.6h4.6M78.7 146.1h3.1M78.7 147.7h3.1M78.7 149.2h3.1M84.8 144.6h1.6M87.9 146.1v1.6M87.9 149.2v1.5M71.1 166v1.6M74.2 166v1.6"/>
</g>
<g fill="none" stroke="#00f" stroke-width=".17">
<path d="M63.5 130.9l.5-.5 .9 .9 .9-.9 .9 .9 .9-.9 .5 .5M69.6 126.3h.5M70.1 124.9v2.8M70.7 126.3h.4M70.7 124.9v2.8M75.7 137h.5M76.2 135.6v2.7M76.8 135.6v2.7M76.8 137h.4M78.7 133.9l.5-.4 .9 .9 .9-.9 1 .9 .8-.9 .5 .4M98.6 120.2h19.8v18.3h-19.8zM104.1 133.6l-1.4-1.2v4.6l1.4-1.2"/>
<path d="M104.1 126l-1.4-1.2v4.5l1.4-1.2M104.1 126v2.1M104.1 133.6v2.2M104.1 126h2.1v2.1h-2.1M104.1 133.6h2.1v2.2h-2.1M52.8 141.6h.5M52.8 146.1h.5M52.8 150.7h.5M52.8 155.3h.5M53.3 140.2v2.8M53.3 144.8v2.7M53.3 149.4v2.7"/>
<path d="M53.3 153.9v2.8M53.9 141.6h.5M53.9 140.2v2.8M53.9 144.8v2.7M53.9 149.4v2.7M53.9 153.9v2.8M53.9 146.1h.5M53.9 150.7h.5M53.9 155.3h.5M63.5 159.9l.5-.5 .9 1 .9-1 .9 1 .9-1 .5 .5M75.7 156.8h.5M76.2 155.4v2.8"/>
<path d="M76.8 156.8h.4M76.8 155.4v2.8M83.3 144.6h.5M83.8 143.3v2.7M84.4 144.6h.4M84.4 143.3v2.7M86.5 148.1h2.7M86.5 148.8h2.7M87.9 147.7v.4M87.9 148.8v.4M71.1 161.4l-.4 .5 .9 .9-.9 .9 .9 .9-.9 1 .4 .4M74.2 161.4l-.5 .5 .9 .9-.9 .9 .9 .9-.9 1 .5 .4"/>
</g>
<g fill="none" stroke="#000080" stroke-width=".17">
<path d="M45.2 118.7h47.3v50.4h-47.3zM57.4 130.9h4.6M69.6 130.9v6.1M72.6 120.2v16.8M77.2 133.9h-3v3.1M84.8 133.9h4.6M109.2 133.9h4.6M109.2 126.3h4.6M109.2 127.8h4.6M109.2 135.5h4.6M46.7 146.1h4.6M46.7 141.6h4.6"/>
<path d="M46.7 150.7h4.6M46.7 155.3h4.6M55.9 141.6v3h6.1M55.9 146.1h6.1M55.9 159.9h6.1M62 147.7h-6.1v3M62 149.2h-4.6v6.1h-1.5M69.6 156.8v3.1M71.1 156.8v3.1M72.6 156.8v3.1h1.6M81.8 149.2v1.5h6.1M81.8 146.1h6.1"/>
<path d="M60.5 167.6h13.7"/>
</g>
<g fill="none" stroke="#f00" stroke-width=".17">
<path d="M65.2 126.2v.2M65.6 125.7v1.2M66.1 125.2v2.1M66.5 124.8v3M66.5 126.3h1.6M69.6 135.5h3M70.1 135h2.1M70.5 134.5h1.2M71 134.1h.3M71.1 135.5v1.5M78.7 137h1.6M80.3 135.5v3"/>
<path d="M80.7 135.9v2.1M81.2 136.4v1.2M81.6 136.8v.3M78.7 156.8h1.6M80.3 155.3v3.1M80.7 155.8v2.1M81.2 156.2v1.2M81.6 156.7v.3M81.8 147.7h1.5M83.3 146.1v3.1M83.8 146.6v2.2M84.2 147.1v1.2"/>
<path d="M84.7 147.5v.3M86.4 144.6h1.5M87.9 143.1v3M88.3 143.6v2.1M88.8 144v1.2M89.2 144.5v.3"/>
</g>
<g fill="#800000" stroke="#800000" stroke-width=".13">
<circle cx="74.1" cy="137" r=".29"/>
<circle cx="71.1" cy="167.5" r=".29"/>
<circle cx="72.6" cy="126.3" r=".29"/>
<circle cx="135.1" cy="155.3" r=".29"/>
</g>
<path d="M87.2 212.2h34" fill="none" stroke="#00f" stroke-width=".21"/>
<g font-size="4.2">
<text x="12.5" y="211.6">PDF 檔 &quot;pdfF</text>
<text x="25.1" y="211.6">案</text>
<text x="29.3" y="211.6">使</text>
<text x="33.6" y="211.6">用actory&quot; 試建.pdffactory.com</text>
<text x="64.9" y="211.6">用 立</text>
<text x="69.1" y="211.6">版 www</text>
<text x="73.4" y="211.6">本</text>
</g>
<g font-size="1.4">
<text x="44.2" y="47.2">1</text>
<text x="82.3" y="47.2">2</text>
<text x="120.4" y="47.2">3</text>
<text x="158.5" y="47.2">4</text>
<text x="196.6" y="47.2">5</text>
<text x="234.7" y="47.2">6</text>
<text x="131.5" y="59.5">PIO6</text>
<text x="151.1" y="59.5">GND</text>
<text x="157.2" y="58.7">40</text>
<text x="26.5" y="64.8">D</text>
<text x="127.7" y="60.2">2</text>
<text x="127.7" y="61.8">3</text>
<text x="127.7" y="63.3">4</text>
<text x="127.7" y="64.8">5</text>
<text x="131.5" y="61">PIO8</text>
<text x="131.5" y="62.5">PIO1</text>
<text x="131.5" y="64.1">PIO0</text>
<text x="131.5" y="65.6">LED1</text>
<text x="149.3" y="65.6">SPKB-N</text>
<text x="149.3" y="62.5">SPKA-N</text>
<text x="149.4" y="64.1">SPKB-P</text>
<text x="149.4" y="61">SPKA-P</text>
<text x="157.2" y="64.8">36 SPKR-N</text>
<text x="157.2" y="63.3">37 SPKR-P</text>
<text x="157.2" y="61.8">38 SPKL-N</text>
<text x="157.2" y="60.2">39</text>
<text x="252" y="64.8">D</text>
<text x="127.7" y="67.9">7</text>
<text x="127.7" y="69.4">8</text>
<text x="127.7" y="71">9</text>
<text x="131.5" y="67.1">AIO0</text>
<text x="131.5" y="68.7">PIO17</text>
<text x="131.5" y="70.2">PIO9</text>
<text x="131.5" y="71.7">PIO7</text>
<text x="143.3" y="67.1">MICA-N/LINEA-N</text>
<text x="143.8" y="68.7">MICA-P/LINEA-P</text>
<text x="148.7" y="70.2">LINEB-N</text>
<text x="148.8" y="71.7">LINEB-P</text>
<text x="157.2" y="69.4">33 INR-N</text>
<text x="157.2" y="66.4">35 MIC-N</text>
<text x="157.2" y="71">32 INR-P</text>
<text x="157.2" y="67.9">34 MIC-P</text>
<text x="126.9" y="72.5">10</text>
<text x="126.9" y="74">11</text>
<text x="126.9" y="75.5">12</text>
<text x="126.9" y="77">13</text>
<text x="131.5" y="73.2">1.8V</text>
<text x="131.5" y="74.8">PIO16</text>
<text x="131.5" y="76.3">PIO14</text>
<text x="131.5" y="77.8">PIO15</text>
<text x="148.1" y="73.2">MIC-BIAS</text>
<text x="150.7" y="77.8">LED0</text>
<text x="150.7" y="76.3">LED2</text>
<text x="151.1" y="74.8">MFB</text>
<text x="157.2" y="77">28</text>
<text x="157.2" y="75.5">29</text>
<text x="157.2" y="74">30 MFB</text>
<text x="157.2" y="72.5">31 MIC-BIAS</text>
<text x="126.9" y="78.6">14</text>
<text x="126.9" y="80.1">15</text>
<text x="126.9" y="81.6">16</text>
<text x="131.5" y="79.3">PIO21</text>
<text x="131.5" y="80.9">PIO18</text>
<text x="131.5" y="82.4">SPI</text>
<text x="150.4" y="79.3">VBAT</text>
<text x="150.5" y="82.4">VUSB</text>
<text x="151.1" y="80.9">GND</text>
<text x="157.2" y="81.6">25</text>
<text x="157.2" y="80.1">26</text>
<text x="157.2" y="78.6">27</text>
<text x="63.7" y="86.2">1</text>
<text x="63.7" y="87.8">2</text>
<text x="63.7" y="89.3">3</text>
<text x="67.5" y="87">1OUT</text>
<text x="67.5" y="88.5">1IN-</text>
<text x="71.4" y="88.5">2OUT</text>
<text x="72.1" y="87">VCC</text>
<text x="78" y="89.3">6</text>
<text x="78" y="87.8">7</text>
<text x="78" y="86.2">8</text>
<text x="136.2" y="88.7" transform="rotate(-90 136.2 88.7)">17</text>
<text x="137" y="84.1" transform="rotate(-90 137 84.1)">GND</text>
<text x="137.8" y="88.7" transform="rotate(-90 137.8 88.7)">18</text>
<text x="138.5" y="84.1" transform="rotate(-90 138.5 84.1)">USB-P</text>
<text x="139.3" y="88.7" transform="rotate(-90 139.3 88.7)">19</text>
<text x="140" y="84.1" transform="rotate(-90 140 84.1)">USB-N</text>
<text x="140.8" y="88.7" transform="rotate(-90 140.8 88.7)">20</text>
<text x="141.6" y="84.1" transform="rotate(-90 141.6 84.1)">RST</text>
<text x="143.8" y="88.7" transform="rotate(-90 143.8 88.7)">21</text>
<text x="144.6" y="84.1" transform="rotate(-90 144.6 84.1)">MOSI</text>
<text x="145.4" y="88.7" transform="rotate(-90 145.4 88.7)">22</text>
<text x="146.1" y="84.1" transform="rotate(-90 146.1 84.1)">CLK</text>
<text x="146.9" y="88.7" transform="rotate(-90 146.9 88.7)">23</text>
<text x="147.7" y="84.1" transform="rotate(-90 147.7 84.1)">CSB</text>
<text x="148.4" y="88.7" transform="rotate(-90 148.4 88.7)">24</text>
<text x="149.2" y="84.1" transform="rotate(-90 149.2 84.1)">MISO</text>
<text x="63.7" y="90.8">4</text>
<text x="67.5" y="90">1IN+</text>
<text x="67.5" y="91.6">GND</text>
<text x="71.9" y="91.6">2IN+</text>
<text x="72.2" y="90">2IN-</text>
<text x="78" y="90.8">5</text>
<text x="26.5" y="101">C</text>
<text x="252" y="101">C</text>
<text x="193.2" y="110.7">6</text>
<text x="193.2" y="112.2">7</text>
<text x="193.2" y="113.7">8</text>
<text x="197" y="111.4">GND</text>
<text x="197" y="112.9">NC2</text>
<text x="204.8" y="111.4">NC1</text>
<text x="205.2" y="112.9">IN1</text>
<text x="210.6" y="113.7">3MICA-N</text>
<text x="210.6" y="112.2">4</text>
<text x="210.6" y="110.7">5</text>
<text x="192.4" y="116.8">10</text>
<text x="197" y="114.5">IN2</text>
<text x="197" y="116">COM2</text>
<text x="197" y="117.6">NO2</text>
<text x="203.7" y="114.5">COM1</text>
<text x="204.6" y="117.6">VCC</text>
<text x="204.8" y="116">NO1</text>
<text x="210.6" y="116.8">1</text>
<text x="210.6" y="115.2">2</text>
<text x="130.6" y="123.7">1</text>
<text x="130.6" y="122.1">2</text>
<text x="130.6" y="120.6">3</text>
<text x="26.5" y="137.2">B</text>
<text x="69.2" y="137.8" transform="rotate(-90 69.2 137.8)">16</text>
<text x="70.7" y="137.8" transform="rotate(-90 70.7 137.8)">15</text>
<text x="72.2" y="137.8" transform="rotate(-90 72.2 137.8)">14</text>
<text x="73.7" y="137.8" transform="rotate(-90 73.7 137.8)">13</text>
<text x="252" y="137.2">B</text>
<text x="74.5" y="142.8" transform="rotate(-90 74.5 142.8)">EN</text>
<text x="62.1" y="144.3">1</text>
<text x="62.1" y="145.8">2</text>
<text x="62.1" y="147.3">3</text>
<text x="62.1" y="148.8">4</text>
<text x="66" y="145">INL-</text>
<text x="66" y="146.6">INL+</text>
<text x="66" y="148.1">INR+</text>
<text x="66" y="149.6">INR-</text>
<text x="69.9" y="144.6" transform="rotate(-90 69.9 144.6)">OUTL</text>
<text x="71.5" y="144.8" transform="rotate(-90 71.5 144.8)">SGND</text>
<text x="73" y="144" transform="rotate(-90 73 144)">VDD</text>
<text x="73.1" y="145">HPVDD</text>
<text x="74.2" y="148.1">PGND</text>
<text x="75.2" y="149.6">CPN</text>
<text x="75.4" y="146.6">CPP</text>
<text x="81" y="148.8">9</text>
<text x="81" y="147.3">10</text>
<text x="81" y="145.8">11</text>
<text x="81" y="144.3">12</text>
<text x="69.9" y="152.9" transform="rotate(-90 69.9 152.9)">OUTR</text>
<text x="71.5" y="152.9" transform="rotate(-90 71.5 152.9)">G0</text>
<text x="73" y="152.9" transform="rotate(-90 73 152.9)">G1</text>
<text x="74.5" y="152.9" transform="rotate(-90 74.5 152.9)">HPVSS</text>
<text x="130.6" y="155.7">4</text>
<text x="130.6" y="154.2">5</text>
<text x="130.6" y="152.7">6</text>
<text x="69.2" y="156.7" transform="rotate(-90 69.2 156.7)">5</text>
<text x="70.7" y="156.7" transform="rotate(-90 70.7 156.7)">6</text>
<text x="72.2" y="156.7" transform="rotate(-90 72.2 156.7)">7</text>
<text x="73.7" y="156.7" transform="rotate(-90 73.7 156.7)">8</text>
<text x="130.6" y="160.3">1</text>
<text x="130.6" y="158.8">2</text>
<text x="130.6" y="157.3">3</text>
<text x="130.6" y="168">4</text>
<text x="130.6" y="166.4">5</text>
<text x="26.5" y="173.4">A</text>
<text x="130.6" y="172.6">1</text>
<text x="130.6" y="171">2</text>
<text x="130.6" y="169.5">3</text>
<text x="252" y="173.4">A</text>
<text x="198.4" y="176.4">Title</text>
<text x="198.4" y="180.9">Size</text>
<text x="198.4" y="185.5">Date:</text>
<text x="199.1" y="183.2">B</text>
<text x="205.2" y="185.5">3-Feb-2015</text>
<text x="206" y="180.9">Number</text>
<text x="228.9" y="185.5">Sheet</text>
<text x="233.2" y="185.5">of</text>
<text x="236.5" y="180.9">Revision</text>
<text x="44.2" y="189.4">1</text>
<text x="82.3" y="189.4">2</text>
<text x="120.4" y="189.4">3</text>
<text x="158.5" y="189.4">4</text>
<text x="196.6" y="189.4">5</text>
<text x="198.4" y="187.1">File:</text>
<text x="205.2" y="187.1">L:\U盘资料\淘宝资料\PCB\MyDesign.ddbDrawn By:</text>
<text x="234.7" y="189.4">6</text>
</g>
<g font-size="1.4" fill="#000080">
<text x="109.2" y="55.7">AUX-IN检测请一定用PIO6</text>
<text x="101.6" y="66.4">PIO9：蓝牙有音频输出时，输出1.8V高电平 6</text>
<text x="101.6" y="67.9">可用于外接功放使能，或者音频切换控制</text>
<text x="39.1" y="75.5">运放参考电路（做蓝牙音箱）</text>
<text x="159.5" y="95.4">充电电流最大200MA</text>
<text x="159.5" y="96.9">如果需要更大电流，请用外置充电管理</text>
<text x="168.7" y="104.6">需要LINE-IN功能，MIC可以用此电路</text>
<text x="46.7" y="121.4">耳放参考电路（做蓝牙耳机）</text>
<text x="98.6" y="121.4">如果做单独的两边耳机蓝牙模块可</text>
<text x="98.6" y="122.9">以直接驱动耳机喇叭</text>
<text x="102.5" y="124.2">LS1</text>
<text x="102.5" y="131.9">LS2</text>
<text x="102.5" y="130.7">SPEAKER</text>
<text x="102.5" y="138.3">SPEAKER</text>
<text x="174.8" y="148.8">不需要LINE-IN功能，MIC可以用此电路</text>
</g>
<g font-size="1.4" fill="#800000">
<text x="119.9" y="58.7">AUX-IN DET1</text>
<text x="174.8" y="58.7">VBAT</text>
<text x="193" y="58.7">1.8V</text>
<text x="119.9" y="61.8">VOL-</text>
<text x="119.9" y="60.2">VOL+</text>
<text x="119.9" y="63.3">PLAY</text>
<text x="159.5" y="60.2">SPKL-P</text>
<text x="119.9" y="71">PREV</text>
<text x="119.9" y="69.4">PIO9</text>
<text x="78.3" y="75.9" transform="rotate(-90 78.3 75.9)">VCC</text>
<text x="118.4" y="77">LINE/MIC CON</text>
<text x="121.4" y="72.5">1.8V</text>
<text x="184.3" y="77.4" transform="rotate(90 184.3 77.4)">MFB</text>
<text x="193.5" y="77.4" transform="rotate(90 193.5 77.4)">PLAY</text>
<text x="199.6" y="77.4" transform="rotate(90 199.6 77.4)">PREV</text>
<text x="205.7" y="77.4" transform="rotate(90 205.7 77.4)">NEXT</text>
<text x="211.8" y="77.4" transform="rotate(90 211.8 77.4)">VOL-</text>
<text x="217.8" y="77.4" transform="rotate(90 217.8 77.4)">VOL+</text>
<text x="63.1" y="78.9" transform="rotate(-90 63.1 78.9)">LOUT</text>
<text x="81.4" y="80.4" transform="rotate(-90 81.4 80.4)">ROUT</text>
<text x="119.9" y="78.6">NEXT</text>
<text x="174.8" y="78.6">VBAT</text>
<text x="39.1" y="87.8">SPKL-N</text>
<text x="101.6" y="89.3">SPKR-N</text>
<text x="39.1" y="90.8">SPKL-P</text>
<text x="101.6" y="92.3">SPKR-P</text>
<text x="137.8" y="94.2" transform="rotate(-90 137.8 94.2)">DP</text>
<text x="139.3" y="94.2" transform="rotate(-90 139.3 94.2)">DN</text>
<text x="86.4" y="98.4">VCC</text>
<text x="157.6" y="104.9" transform="rotate(-90 157.6 104.9)">5V</text>
<text x="168.7" y="113.7">LINE/MIC CON</text>
<text x="188.5" y="112.2">INTL</text>
<text x="228.1" y="112.2">LINE/MIC CON</text>
<text x="138.2" y="119.8">LOUT</text>
<text x="188.5" y="115.2">MICA-P9</text>
<text x="196.1" y="119.8">1.8V</text>
<text x="72.2" y="123.2" transform="rotate(-90 72.2 123.2)">VCC</text>
<text x="109.2" y="125.9">SPKL-N</text>
<text x="138.2" y="122.9">ROUT</text>
<text x="57.4" y="130.5">LOUT</text>
<text x="109.2" y="127.5">SPKL-P</text>
<text x="84.8" y="133.6">PIO9</text>
<text x="109.2" y="135.1">SPKR-N</text>
<text x="109.2" y="133.6">SPKR-P</text>
<text x="139.3" y="133.9" transform="rotate(-90 139.3 133.9)">AUX-IN DET</text>
<text x="153.4" y="136.7">INTL</text>
<text x="215.9" y="133.6">MIC-BIAS</text>
<text x="46.7" y="141.2">SPKL-N</text>
<text x="153.4" y="141.2">INR-P</text>
<text x="46.7" y="145.8">SPKL-P</text>
<text x="153.4" y="147.3">INR-N</text>
<text x="46.7" y="155">SPKR-N</text>
<text x="46.7" y="150.4">SPKR-P</text>
<text x="198.7" y="153.8" transform="rotate(-90 198.7 153.8)">MICA-P</text>
<text x="206.3" y="153.8" transform="rotate(-90 206.3 153.8)">MICA-N</text>
<text x="55.9" y="159.6">ROUT</text>
<text x="215.9" y="158">MIC-BIAS</text>
<text x="60.5" y="167.2">VBAT</text>
<text x="138.2" y="165.7">5V</text>
<text x="147.3" y="168.7">DN</text>
<text x="147.3" y="171.8">DP</text>
</g>
<g font-size="1.4" fill="#00f">
<text x="123.7" y="82.4">SPI</text>
<text x="150.7" y="88.5">MISO</text>
<text x="150.7" y="90">CSB</text>
<text x="150.7" y="91.6">CLK</text>
<text x="150.7" y="93.1">MOSI</text>
<text x="136.9" y="151.2">MOSI</text>
<text x="136.9" y="155.7">CLK</text>
<text x="136.9" y="155.7">MISO</text>
<text x="136.9" y="157.3">CSB</text>
<text x="136.9" y="160.3">SPI</text>
</g>
<g font-size="1.1" fill="#000080">
<text x="130.6" y="55.8">U1</text>
<text x="130.6" y="57.3">DJH-BT8635</text>
<text x="170.6" y="61.8">R1</text>
<text x="170.6" y="63.4">1K</text>
<text x="175.2" y="61.8">R2</text>
<text x="175.2" y="63.4">1K</text>
<text x="185.4" y="63.4">S1</text>
<text x="185.4" y="64.9">MFB</text>
<text x="194.6" y="63.4">S4</text>
<text x="194.6" y="64.9">PLAY</text>
<text x="200.7" y="63.4">S2</text>
<text x="200.7" y="64.9">PREV</text>
<text x="206.8" y="63.4">S5</text>
<text x="206.8" y="64.9">NEXT</text>
<text x="212.9" y="63.4">S3</text>
<text x="212.9" y="64.9">VOL-</text>
<text x="218.9" y="63.4">S6</text>
<text x="218.9" y="64.9">VOL+</text>
<text x="165.3" y="69.3">D1</text>
<text x="165.3" y="70.9">BLUE</text>
<text x="177.5" y="69.3">D2</text>
<text x="177.5" y="70.9">RED</text>
<text x="74" y="77.1">C19</text>
<text x="184.4" y="72.6">R4</text>
<text x="184.4" y="74.1">10K</text>
<text x="193.5" y="72.6">R5</text>
<text x="193.5" y="74.1">10K</text>
<text x="199.6" y="72.6">R6</text>
<text x="199.6" y="74.1">10K</text>
<text x="205.7" y="72.6">R7</text>
<text x="205.7" y="74.1">10K</text>
<text x="211.8" y="72.6">R8</text>
<text x="211.8" y="74.1">10K</text>
<text x="217.9" y="72.6">R9</text>
<text x="217.9" y="74.1">10K</text>
<text x="58.8" y="80.2">C13</text>
<text x="58.8" y="81.7">20P</text>
<text x="64.3" y="79.3">C7</text>
<text x="64.3" y="80.1">225</text>
<text x="68.1" y="83.3">U1</text>
<text x="74" y="78.7">104</text>
<text x="75.5" y="80.1">C20</text>
<text x="79.5" y="80.1">C8</text>
<text x="79.5" y="81.6">225</text>
<text x="84.7" y="83.3">C14</text>
<text x="165.6" y="83.1">C5</text>
<text x="170" y="83.3">C7</text>
<text x="179.5" y="83.1">BT1</text>
<text x="45" y="84.8">C5</text>
<text x="45" y="86.3">225</text>
<text x="49.8" y="85.9">R17</text>
<text x="49.8" y="87.5">47K</text>
<text x="57.4" y="85.9">R20</text>
<text x="59.7" y="86">47K</text>
<text x="68.1" y="84.8">JRC4558</text>
<text x="75.5" y="84.9">CAPACITOR</text>
<text x="83.3" y="87.4">R24</text>
<text x="85.6" y="87.5">47K</text>
<text x="87" y="84">20P</text>
<text x="90.9" y="87.4">R25</text>
<text x="92.5" y="88.3">47K</text>
<text x="98.4" y="86.3">C9</text>
<text x="98.4" y="87.8">225</text>
<text x="159.3" y="84.8">C4</text>
<text x="159.3" y="89.4">C6</text>
<text x="160.9" y="84.8">10UF</text>
<text x="160.9" y="89.4">0.1UF</text>
<text x="165.6" y="84.6">10UF</text>
<text x="170" y="84.6">0.1UF</text>
<text x="179.5" y="84.6">BATTERY</text>
<text x="45" y="93.2">C6</text>
<text x="45" y="94.7">225</text>
<text x="49.8" y="92.7">R18</text>
<text x="49.8" y="93.6">47K</text>
<text x="53.3" y="95.5">R19</text>
<text x="79.2" y="93.9">R22</text>
<text x="79.2" y="95.5">47K</text>
<text x="90.9" y="95">R26</text>
<text x="90.9" y="95.9">47K</text>
<text x="98.4" y="95.5">C10</text>
<text x="53.3" y="97">47K</text>
<text x="65.5" y="101.6">R21</text>
<text x="71.1" y="101.4">C15</text>
<text x="77.4" y="101.4">C21</text>
<text x="80.3" y="98.1">R23</text>
<text x="80.3" y="100.5">47K</text>
<text x="98.4" y="97">225</text>
<text x="158.5" y="98.6">R15</text>
<text x="158.5" y="100.1">1R</text>
<text x="65.5" y="103.1">47K</text>
<text x="71.1" y="103">100NF</text>
<text x="77.4" y="103">CAPACITOR</text>
<text x="199.1" y="107.7">U2</text>
<text x="220.5" y="107.6">C17</text>
<text x="177.8" y="113.4">R8</text>
<text x="183.9" y="109.1">C16</text>
<text x="183.9" y="110.6">100NF</text>
<text x="199.1" y="109.2">LN3005</text>
<text x="212.9" y="108.8">C22</text>
<text x="212.9" y="110">2.2UF</text>
<text x="220.5" y="109.1">100NF</text>
<text x="222" y="111.8">R9</text>
<text x="222" y="114">10K</text>
<text x="129" y="118.4">J3</text>
<text x="177.8" y="115.5">10K</text>
<text x="69.4" y="124.5">C11</text>
<text x="203.7" y="124.4">C18</text>
<text x="203.7" y="125.9">100NF</text>
<text x="63.5" y="130.2">R29</text>
<text x="69.4" y="128.8">225</text>
<text x="129" y="126">音频输出</text>
<text x="193" y="131.5">L1</text>
<text x="199.1" y="128.9">C35</text>
<text x="199.1" y="130.5">47NF</text>
<text x="206.8" y="128.9">C37</text>
<text x="206.8" y="130.5">47NF</text>
<text x="63.5" y="132.6">33R</text>
<text x="74.6" y="135.2">C28</text>
<text x="76.8" y="135.2">105</text>
<text x="79.2" y="132.2">R10</text>
<text x="79.2" y="133.3">10K</text>
<text x="127" y="135">J4</text>
<text x="141.2" y="136.3">R10</text>
<text x="147.2" y="135.2">C8</text>
<text x="150.2" y="135.2">2.2UF</text>
<text x="175.2" y="132.9">MK1</text>
<text x="175.2" y="137.5">MICROPHONE2</text>
<text x="193" y="132.8">15NH</text>
<text x="202.2" y="133.2">R31</text>
<text x="202.2" y="135.7">2.2K</text>
<text x="208.3" y="133.2">R33</text>
<text x="208.3" y="135.7">470R</text>
<text x="51.1" y="139.8">C26</text>
<text x="53.4" y="139.8">105</text>
<text x="83" y="142.8">225</text>
<text x="83.3" y="141.5">C12</text>
<text x="141.2" y="138.7">10K</text>
<text x="141.2" y="140.8">R11</text>
<text x="141.2" y="143.3">10K</text>
<text x="147.2" y="139.8">C9</text>
<text x="150.2" y="139.8">2.2UF</text>
<text x="189.8" y="138.3">C33</text>
<text x="189.8" y="139.8">15P</text>
<text x="199.1" y="138.1">C39</text>
<text x="199.1" y="139.6">10P</text>
<text x="206.8" y="138.1">C41</text>
<text x="206.8" y="139.6">1UF</text>
<text x="214.4" y="138.1">C42</text>
<text x="214.4" y="139.6">1UF</text>
<text x="51.1" y="144.4">C27</text>
<text x="51.1" y="149">C29</text>
<text x="53.4" y="144.4">105</text>
<text x="53.4" y="149">105</text>
<text x="69.6" y="147.9">TPA6132</text>
<text x="71.1" y="146.5">U3</text>
<text x="127" y="144.5">AUX-IN</text>
<text x="147.2" y="145.9">C11</text>
<text x="150.2" y="145.9">2.2UF</text>
<text x="51.1" y="153.5">C30</text>
<text x="53.4" y="153.5">105</text>
<text x="88.1" y="150">C32</text>
<text x="88.2" y="151.1">105</text>
<text x="129" y="150.5">J3</text>
<text x="193" y="156">L2</text>
<text x="199.1" y="153.4">C36</text>
<text x="199.1" y="154.9">47NF</text>
<text x="206.8" y="153.4">C38</text>
<text x="206.8" y="154.9">47NF</text>
<text x="63.8" y="159">R3033R</text>
<text x="74.8" y="159.6">C31</text>
<text x="76.9" y="159.6">105</text>
<text x="175.2" y="157.4">MK2</text>
<text x="175.2" y="161.9">MICROPHONE2</text>
<text x="193" y="157.2">15NH</text>
<text x="202.2" y="157.6">R32</text>
<text x="202.2" y="160.1">2.2K</text>
<text x="208.3" y="157.6">R34</text>
<text x="208.3" y="160.1">470R</text>
<text x="68.5" y="165.8">10K</text>
<text x="68.7" y="164.7">R13</text>
<text x="74.6" y="165.9">10K</text>
<text x="74.9" y="164.8">R14</text>
<text x="129" y="164.3">J2</text>
<text x="129" y="162.7">烧录点</text>
<text x="144.3" y="167.8">20R</text>
<text x="189.8" y="162.7">C34</text>
<text x="189.8" y="164.3">15P</text>
<text x="199.1" y="162.6">C40</text>
<text x="199.1" y="164.1">10P</text>
<text x="206.8" y="162.6">C43</text>
<text x="206.8" y="164.1">1UF</text>
<text x="214.4" y="162.6">C44</text>
<text x="214.4" y="164.1">1UF</text>
<text x="141.2" y="168.4">R16</text>
<text x="141.2" y="171.4">R17</text>
<text x="141.2" y="173.9">20R</text>
<text x="129" y="174.9">USB</text>
</g>
</svg>
